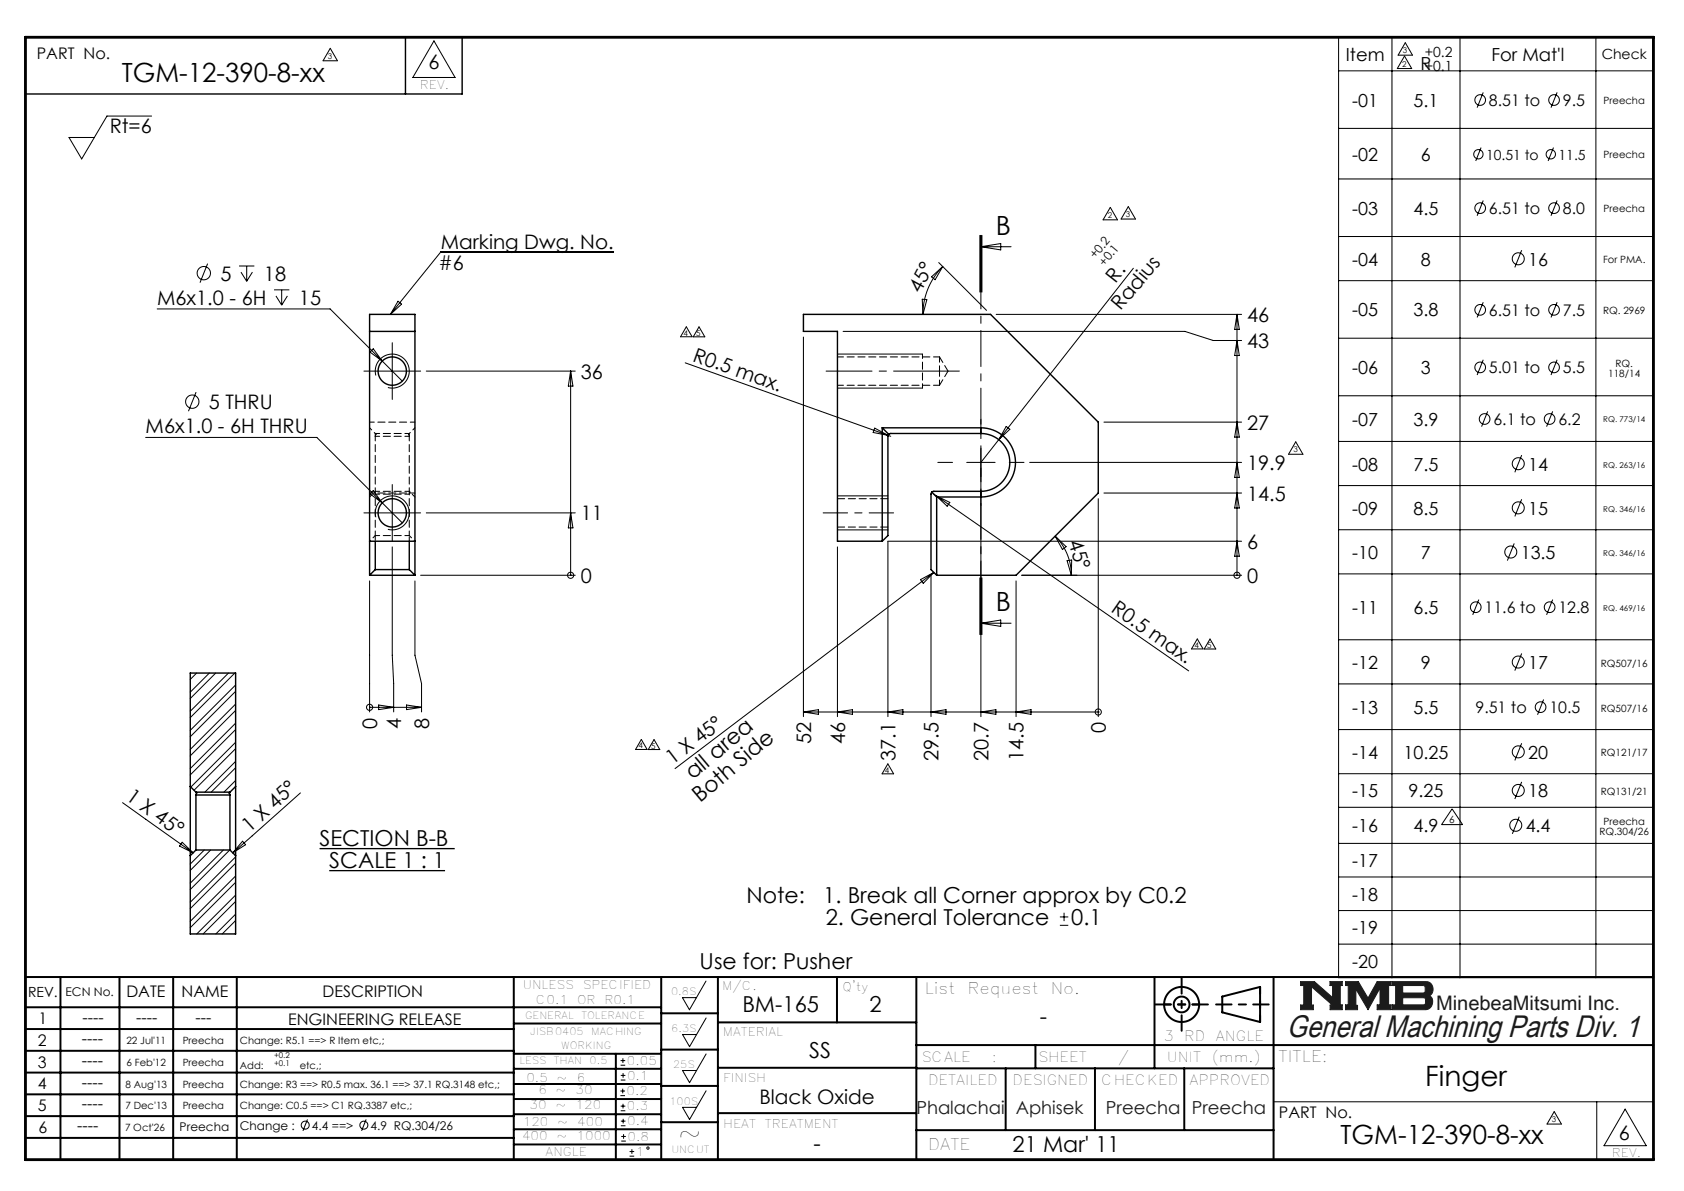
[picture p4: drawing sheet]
<svg xmlns="http://www.w3.org/2000/svg" width="297mm" height="210mm" viewBox="0 0 297 210" stroke-linecap="round" stroke-linejoin="round" font-family="sans-serif">
<g fill="none" stroke="#000" stroke-width=".35">
<path d="M4.5 172.3h287.1M4.5 177.6h112.1M10.7 172.3v32.2M21.1 172.3v32.2M30.5 172.3v32.2M41.8 172.3v32.2M90.6 172.3v32.2M116.6 172.3v32.2M116.6 178.7h10M126.6 172.3v32.2M147.6 172.3v8M161.6 172.3v32.2"/>
<path d="M203.6 172.3v16.1M215.6 175.7l6.6-1.7v6.2l-6.6-1.7zM224.6 172.3v32.2M4.5 185.3h86.1M4.5 181.4h86.1M4.5 189.1h86.1M4.5 193h86.1M4.5 196.8h86.1M90.6 199.1h26M90.6 193.8h26M90.6 188.5h26M90.6 191.1h26"/>
<path d="M90.6 180.5h26M90.6 185.8h26M90.6 196.5h26M108.6 185.8v18.5M116.6 185.1h10M116.6 191.5h10M116.6 197.9h10M126.6 196.3h35M126.6 188.3h35M126.6 180.3h35M161.6 184.3h130M161.6 199.3h63"/>
<path d="M161.6 188.4h63M177.4 188.4v10.9M182.6 184.3v4.1M193.1 188.4v10.9M208.9 188.4v10.9M4.5 200.6h86.1M90.6 201.8h26"/>
<circle cx="208.4" cy="177.1" r="3.1"/>
<circle cx="208.4" cy="177.1" r="1.39"/>
</g>
<path d="M229.4 173.1h2.4l3.2 2.8v-2.1h-.4v-.7h2.1v.7h-.3v3.4h.3v.8h-2.1v-.8h.4l-3.7-3.2v3.2h.3v.8h-2.2v-.8h.5v-3.4h-.5zM237.3 173.1h2.3l1.7 2.9 1.6-2.9h2.4v.7h-.4v3.4h.4v.8h-2.4v-.8h.5v-3l-2.1 3.8-2.2-3.6v2.9h.3v.7h-2.1v-.8h.5v-3.4h-.5zM245.6 173.1h5.9a1.34 1.34 0 0 1 1.2 1 1.34 1.34 0 0 1-.6 1.5 1.33 1.33 0 0 1 .5 1.4 1.33 1.33 0 0 1-1.2 1h-5.8v-.8h.5v-3.4h-.5zM247.4 173.8h3.7l.3 .2-.1 .8-.2 .3h-3.7zM247.4 175.9h3.8l.2 .3v.7l-.3 .3h-3.7z" fill="none" stroke="#191924" stroke-width=".18"/>
<path d="M76.5 7.2l3.8 6.5h-7.5zM124.5 173l-2.9 5-1.2-2.1h2.4M124.5 179.5l-2.9 5.1-1.2-2.2h2.4M124.5 185.8l-2.9 5.1-1.2-2.1h2.4M124.5 192.3l-2.9 5.1-1.2-2.1h2.4M224.6 194.3h67M281.6 194.3v10.2M286.6 195.6l3.7 6.4h-7.4z" fill="none" stroke="#000" stroke-width=".18"/>
<g fill="none" stroke="#000" stroke-width=".18" stroke-dasharray="6.3 1.3 1.3 1.3">
<path d="M57 10.7h2.5M58.2 8.5l-1.2 2.2M59.5 10.7l-1.3-2.2M246.4 12.1h2.6M246.6 9.7h2.5M247.7 9.9l-1.3 2.2M247.8 7.5l-1.2 2.2M249 12.1l-1.3-2.2M249.1 9.7l-1.3-2.2M194.5 38.8h2.6M195.8 36.6l-1.3 2.2M197.1 38.8l-1.3-2.2"/>
<path d="M197.7 38.6h2.6M199 36.4l-1.3 2.2M200.3 38.6l-1.3-2.2M120 59.4h2.1M121 57.6l-1 1.8M122.1 59.4l-1.1-1.8M122.3 59.4h2M123.3 57.6l-1 1.8M124.3 59.4l-1-1.8M228.5 77.9l-1.2 2.2M227.3 80.1h2.5M229.8 80.1l-1.3-2.2"/>
<path d="M210.1 114.4h2.1M211.2 112.7l-1.1 1.7M212.2 114.4l-1-1.7M212.4 114.4h2M213.4 112.7l-1 1.7M214.4 114.4l-1-1.7M112.1 132.1h2M113.1 130.4l-1 1.7M114.1 132.1l-1-1.7M114.3 132.2h2.1M115.4 130.4l-1.1 1.8M116.4 132.2l-1-1.8"/>
<path d="M155.6 136.4h2M156.6 134.7l-1 1.7M157.6 136.4l-1-1.7M272.8 198.2h2.6M274.1 196l-1.3 2.2M275.4 198.2l-1.3-2.2"/>
</g>
<path d="M4.5 6.6h287.1" fill="none" stroke="#000" stroke-width=".18" stroke-dasharray="6.3 1.3 1.3 1.3" stroke-dashoffset="1.9"/>
<path d="M71.5 6.6v10M81.5 6.6v10h-77" fill="none" stroke="#000" stroke-width=".25"/>
<path d="M205.3 177.1h6.2M222.2 174v6.2" fill="none" stroke="#000" stroke-width=".35" stroke-dasharray="15.2 1.3 1.3 1.3" stroke-dashoffset="14.1"/>
<path d="M203.8 177.1h9.2M208.4 172.5v9.2M214.5 177.1h9.3" fill="none" stroke="#000" stroke-width=".35" stroke-dasharray="15.2 1.3 1.3 1.3" stroke-dashoffset="12.5"/>
<path d="M4.5 6.6h287.1v197.9h-287.1z" fill="none" stroke="#000" stroke-width=".5"/>
<path d="M229.4 173.1v.7h.5v3.4h-.5v.8h2.2v-.8h-.3v-3.2l3.7 3.2h-.4v.8h2.1v-.8h-.3v-3.4h.3v-.7h-2.1v.7h.4v2.1l-3.2-2.8zM237.3 173.1v.7h.5v3.4h-.5v.8h2.1v-.7h-.3v-2.9l2.2 3.6 2.1-3.8v3h-.5v.8h2.5v-.8h-.5v-3.4h.5v-.7h-2.5l-1.6 2.9-1.7-2.9zM247.4 175.9h3.8l.2 .3v.7l-.3 .3h-3.7zM245.6 173.1v.7h.5v3.4h-.5v.8l6.2-.1 .6-.4 .3-.8-.1-.7-.5-.4a1.34 1.34 0 0 0 .6-1.5 1.34 1.34 0 0 0-1.2-1zM247.4 173.8h3.7l.3 .2-.1 .8-.2 .3h-3.7z" fill-rule="evenodd" fill="#191924"/>
<g fill="none" stroke="#000" stroke-width=".18">
<path d="M236.1 6.6h55.4v165.8h-55.4zM236.1 12.5h55.4M245.5 6.6v165.8M257.5 6.6v165.8M261.6 16.3l-1.1 2.7M274.6 16.3l-1.1 2.7M281.5 6.6v165.8M26.7 20.5h-7.8l-4.5 7.5-2.2-3.8h4.4M236.1 22.6h55.4M236.1 31.6h55.4M261.2 26l-.9 2.4M261.6 35.4l-1.1 2.6"/>
<path d="M274 26l-1 2.4M274.6 35.4l-1.1 2.6M27.7 54.5h30.5l12.7 12.7M36.6 46.5l-1.3 3.3M42.2 46.9h2.7M42.5 48l1 1.6M43.5 46.9v2.7M44.5 48l-1 1.6M48.3 51.1h2.7M48.7 52.2l1 1.6M49.7 51.1v2.7M50.7 52.2l-1 1.6"/>
<path d="M70.2 53.1l.6 .5-2 1.8zM108.2 44.4h-30.4l-9 11M141.7 59.4v67M148.7 58.4h60.3l5 1.6h5M162.7 52.8h.8l-.7 2.6zM164.3 48.8l2-1.8-1.4 2.3zM165.6 46.3l8.4 8.4M166.3 47a11.9 11.9 0 0 0-3.5 8.4M172.8 41.5v10M173 41.5v10M173 43.5h5.3M173 43.5l3.5-.6v1.2z"/>
<path d="M173.2 41.5v10M175.7 55.4h43.3M199.9 47.3l-23.8 30.2M218.2 55.4v46M218.2 55.4l.4 2.7h-.8zM236.1 41.7h55.4M236.1 49.5h55.4M236.1 59.6h55.4M261.6 53.3l-1.1 2.7M268.4 44.1l-1.2 3M274.6 53.3l-1.1 2.7M25.7 77.1h30.2l15 15.1"/>
<path d="M34.6 69.1l-1.4 3.4M65.8 61.5l1.6 2.2-2.1-1.6zM66.3 66.2a3 3 0 0 1 2.6-3.8 3 3 0 0 1 3.3 3.3 3 3 0 0 1-3.8 2.6M66.7 65.4h5M69.2 62.9v5M75.2 65.4h26.3M100.6 65.4v36M100.6 65.4l.4 2.7h-.8zM120.9 64l36.2 12.9M147.7 62.4h15M147.7 68.4h15M154.3 75.5l2.3 1.3-2.6-.5z"/>
<path d="M173 79v47.4M176.1 77.5l-3.1 4M177.5 75.2l.6 .5-2 1.8zM194.7 74.4h24.3M218.2 74.4l.4 2.7h-.8zM218.2 60l.4 2.7h-.8zM236.1 69.8h55.4M236.1 77.8h55.4M261.6 63.4l-1.1 2.7M262.4 72.5l-1.1 2.7M273.8 72.5l-1 2.7M274.6 63.4l-1.1 2.7"/>
<path d="M65.3 87.1l.5-.6 1.6 2.2zM66.3 91.2a3 3 0 0 1 2.6-3.8 3 3 0 0 1 3.3 3.3 3 3 0 0 1-3.8 2.6M66.7 90.4h5M69.2 96.4v19.1l.2 5v5M69.2 87.9v5M75.2 90.4h26.3M100.6 90.4l.4 2.7h-.8zM147.7 96.4v30M147.7 87.4h8.9M147.7 93.4h8.9M164.7 87.1l.4 .3M165.1 87.4l44.5 30.9"/>
<path d="M165.1 87.4l2.4 1.2-.4 .7zM170.5 81.5h5M181.6 81.5h37.4M186.1 94.5l1.9 1.9-.6 .5zM186.1 94.5a9.8 9.8 0 0 1 2.9 6.9M188.2 98.9l.8-.1v2.6zM193.7 87.9v38.5M194.7 86.9h24.3M218.2 86.9l.4 2.7h-.8zM218.2 95.4l.4 2.7h-.8zM218.2 81.5l.4 2.7h-.8zM219 95.4h-62.4v31"/>
<path d="M236.1 85.6h55.4M236.1 93.4h55.4M267.1 95.8l-1.3 3M268.4 80.2l-1.2 3.1M268.4 88l-1.2 3.1M34.7 118.7l-1.1 1.1M36.9 118.7l-3.3 3.3M38 118.7l-4.4 4.5M40.3 118.7l-6.7 6.7M41.4 118.7l-7.8 7.8M65.2 102.4v23.1M73.2 102.4v13.1l1.1 5v5"/>
<path d="M74.2 101.4h27.3M100.6 101.4h.1M162.3 102.2l2.4-1.3-1.9 2zM164.2 101.4v25M164.7 100.9l-45.6 34.6M172.8 101.9v10M173 109.9l3.5-.6v1.1zM173 109.9h5.3M173.2 101.9v10zM179.2 102.4v24M180.2 101.4h38.8M218.2 101.4h.1"/>
<path d="M236.1 101.2h55.4M236.1 112.8h55.4M260.8 105.7l-1.1 2.7M268.4 115.2l-1.2 3M273.8 105.7l-1 2.7M41.6 120.8l-8 8M41.6 124.1l-8 8M41.6 127.5l-8 8M41.6 130.9l-7.9 7.9M41.6 134.2l-5.5 5.5M41.6 137.6l-2.1 2.1M41.6 121.9l-8 8"/>
<path d="M41.6 125.3l-8 8M41.6 128.6l-8 8M41.6 132l-7.4 7.3M41.6 135.4l-4.3 4.3M53 139.8l-11.9 10.6M65.2 124.7h.1M65.2 124.7h9.1M66.8 124.3l2.6 .4-2.6 .4zM71.7 124.3l2.6 .4-2.6 .4zM141.7 125.5h52M141.7 125.5l2.6-.4v.8zM147.7 125.5l2.6-.4v.8z"/>
<path d="M156.6 125.5l2.6-.4v.8zM164.2 125.5l2.6-.4v.8zM173 125.5l2.6-.4v.8zM179.2 125.5l2.6-.4v.8zM193.7 125.5h.1M236.1 120.6h55.4M236.1 128.6h55.4M236.1 136.4h55.4M268.4 131.1l-1.2 3M268.4 137.9l-1.2 3M272.2 123.3l-1 2.7M21.6 141.5l12.5 8.9"/>
<path d="M32.1 148.5l2 1.9-2.4-1.2zM36 149.9l-2.4 2.5M37.2 149.9l-3.6 3.6M39.4 149.9l-5.8 5.8M40.5 149.9l-6.9 6.9M41.6 151.1l-8 8M41.6 154.5l-8 8M41.6 157.8l-6.9 6.9M41.6 152.2l-8 8M41.6 155.6l-8 8M41.6 158.9l-5.8 5.8M42.8 148.3l.5 .6-2.2 1.5z"/>
<path d="M236.1 142.3h55.4M236.1 148.7h55.4M236.1 154.6h55.4M256.1 142.6l1.8 2.8h-3.7zM267.9 144l-1.2 3M41.6 161.2l-3.5 3.5M41.6 164.6l-.2 .1M41.6 162.3l-2.4 2.4M186.9 163.2h1.5M186.9 161.7h1.5M187.7 160.9v1.5M236.1 160.6h55.4"/>
<path d="M236.1 166.5h55.4M54.2 197.4l-.8 2M64.6 197.4l-.8 2M109.4 193.2h.8M109.4 192.4h.8M109.5 187.8h.8M109.5 187h.8M109.5 195.9h.8M109.5 195h.8M109.5 190.4h.8M109.5 189.6h.8M109.5 198.5h.8"/>
<path d="M109.5 197.7h.8M109.8 192v.8M109.9 186.6v.8M109.9 194.6v.8M109.9 189.2v.8M109.9 197.3v.8M110 200v.8M109.6 201.2h.8M109.6 200.4h.8M111 203.9h.9M111 203h.9M111.4 202.6v.9"/>
<circle cx="261.1" cy="17.6" r=".94"/>
<circle cx="274.1" cy="17.6" r=".94"/>
<circle cx="260.7" cy="27.2" r=".82"/>
<circle cx="261.1" cy="36.7" r=".94"/>
<circle cx="273.5" cy="27.2" r=".82"/>
<circle cx="274.1" cy="36.7" r=".94"/>
<circle cx="35.9" cy="48.2" r="1.18"/>
<circle cx="261.1" cy="54.6" r=".94"/>
<circle cx="267.8" cy="45.6" r="1.06"/>
<circle cx="274.1" cy="54.6" r=".94"/>
<circle cx="33.9" cy="70.8" r="1.18"/>
<circle cx="261.1" cy="64.8" r=".94"/>
<circle cx="261.8" cy="73.9" r=".94"/>
<circle cx="273.3" cy="73.9" r=".94"/>
<circle cx="274.1" cy="64.8" r=".94"/>
<circle cx="266.5" cy="97.3" r="1.06"/>
<circle cx="267.8" cy="89.5" r="1.06"/>
<circle cx="267.8" cy="81.8" r="1.06"/>
<circle cx="100.6" cy="101.4" r=".54"/>
<circle cx="218.2" cy="101.4" r=".54"/>
<circle cx="260.3" cy="107.1" r=".94"/>
<circle cx="267.8" cy="116.7" r="1.06"/>
<circle cx="273.3" cy="107.1" r=".94"/>
<circle cx="65.2" cy="124.7" r=".54"/>
<circle cx="193.7" cy="125.5" r=".54"/>
<circle cx="267.8" cy="132.6" r="1.06"/>
<circle cx="267.8" cy="139.4" r="1.06"/>
<circle cx="271.7" cy="124.7" r=".94"/>
<circle cx="267.3" cy="145.5" r="1.06"/>
<circle cx="53.8" cy="198.4" r=".71"/>
<circle cx="64.2" cy="198.4" r=".71"/>
<circle cx="114.3" cy="202.4" r=".2"/>
</g>
<path d="M56.4 149.6h23.8M58.1 153.5h20.4" fill="none" stroke="#000" stroke-width=".24"/>
<path d="M173 41.5v70.4" fill="none" stroke="#000" stroke-width=".18" stroke-dasharray="6.3 1.3 1.3 1.3" stroke-dashoffset="3.5"/>
<g fill="none" stroke="#000" stroke-width=".18" stroke-dasharray="15.2 1.3 1.3 1.3">
<path d="M66.7 65.4h-2.5M69.2 62.9v-2.5M69.2 67.9v2.5M71.7 65.4h2.5M165.7 65.4h3.5M173 76.5v-2.6M66.7 90.4h-2.5M69.2 87.9v-2.5M69.2 92.9v2.5M71.7 90.4h2.5M168 81.5h-2.6M173 86.5v2.6"/>
<path d="M178 81.5h2.6"/>
</g>
<path d="M165.7 65.4h-20" fill="none" stroke="#000" stroke-width=".18" stroke-dasharray="15.2 1.3 1.3 1.3" stroke-dashoffset="7.1"/>
<path d="M145.2 90.4h12.4" fill="none" stroke="#000" stroke-width=".18" stroke-dasharray="15.2 1.3 1.3 1.3" stroke-dashoffset="10.9"/>
<path d="M66.2 76.9h6M72.2 76.4h-6M72.2 76.9v17.5M162.7 68.4v-6M173 75.4v1M66.2 94.4v-17.5M66.2 94.4v1M66.2 86.6h6M72.2 94.4h-6M72.2 87.1h-6M72.2 95.4v-1M173 87.6v-1" fill="none" stroke="#000" stroke-width=".18" stroke-dasharray="1.3 .6" stroke-dashoffset=".5"/>
<g fill="none" stroke="#000" stroke-width=".25">
<path d="M65.2 58.4h8M155.6 75.4l1.1 1.2M155.6 75.4h17.4M155.6 75.4v20M156.7 76.6l-.1 .3v17.5l-1 1M173 76.4h-15.9l-.4 .2M173 76.4a5.1 5.1 0 0 1 5.1 5.1 5.1 5.1 0 0 1-5.1 5.1M173 75.4a6.1 6.1 0 0 1 6.1 6.1 6.1 6.1 0 0 1-6.1 6.1M173 75.4v1M65.2 95.4h8M66.2 95.4v5M72.2 95.4v5"/>
<path d="M155.6 95.4h-7.9v-37h-6v-3h33l19 19v12.5l-14.5 14.5h-14M164.3 86.8l-.1 .3v13.3l1 1M164.3 86.8l.9 .8M165.2 87.6v13.8M165.2 87.6h7.8M173 86.6h-8.3l-.4 .2M173 86.6v1M33.6 118.7h8v46h-8zM65.2 101.4h8M65.2 101.4v-46h8v46M66.2 100.4l-1 1M66.2 100.4h6"/>
<path d="M72.2 100.4l1 1M33.6 138.7l1 1M34.6 139.7l.1 .1-.1 .4M34.6 139.7h6M40.6 139.7l-.2 .1 .2 .4M41.6 138.7l-1 1M34.6 149.9l-1 1M34.6 149.9h6M34.6 140.2h6M34.6 140.2v9.7M40.6 149.9l1 1M40.6 140.2v9.7"/>
<circle cx="69.2" cy="65.4" r="2.5"/>
<circle cx="69.2" cy="90.4" r="2.5"/>
</g>
<path d="M165.7 65.4v-2.5M165.7 67.9v-2.5" fill="none" stroke="#000" stroke-width=".18" stroke-dasharray="1.3 .6" stroke-dashoffset=".3"/>
<path d="M165.7 67.9l1.5-2.5M167.2 65.4l-1.5-2.5" fill="none" stroke="#000" stroke-width=".18" stroke-dasharray="1.3 .6" stroke-dashoffset=".1"/>
<path d="M147.7 67.9h18M165.7 62.9h-18" fill="none" stroke="#000" stroke-width=".18" stroke-dasharray="1.3 .6" stroke-dashoffset=".2"/>
<path d="M66.2 76.4v.5M66.3 76.6l-.1 .3M72.2 76.9l-.2-.3M72.2 76.9v-.5M66 86.8l.2-.2M66.2 87.1l-.2-.3M72.2 86.6l.1 .2M72.3 86.8l-.1 .3M147.7 92.9h8.9M156.6 87.9h-8.9" fill="none" stroke="#000" stroke-width=".18" stroke-dasharray="1.3 .6"/>
<path d="M66.3 76.6l-1.1-1.2M72 76.6l1.2-1.2" fill="none" stroke="#000" stroke-width=".18" stroke-dasharray="1.3 .6" stroke-dashoffset=".8"/>
<path d="M66.2 94.4l-1 1M72.2 94.4l1 1" fill="none" stroke="#000" stroke-width=".18" stroke-dasharray="1.3 .6" stroke-dashoffset=".7"/>
<path d="M65.2 87.6l.8-.8M73.2 87.6l-.9-.8" fill="none" stroke="#000" stroke-width=".18" stroke-dasharray="1.3 .6" stroke-dashoffset=".6"/>
<path d="M65.2 74.4h8M65.2 86.9h8" fill="none" stroke="#000" stroke-width=".18" stroke-dasharray="1.3 .6" stroke-dashoffset=".4"/>
<text font-size="5.5" fill="#191924" x="227" y="182.8">General Machining Parts Div. 1</text>
<g font-size="4.9">
<text x="251.4" y="191.4">Finger</text>
<text x="119.6" y="201.6">~</text>
</g>
<g font-size="4.7">
<text x="21.5" y="14.4">TGM-12-390-8-xx</text>
<text x="175.6" y="41.4">B</text>
<text x="175.6" y="107.8">B</text>
<text x="236.4" y="201.7">TGM-12-390-8-xx</text>
</g>
<g font-size="3.9">
<text x="122.2" y="137.6" transform="rotate(-40 122.2 137.6)">all area</text>
<text x="123.5" y="141.6" transform="rotate(-40 123.5 141.6)">Both Side</text>
<text x="56.4" y="149.2">SECTION B-B</text>
<text x="58.1" y="153.1">SCALE 1 : 1</text>
<text x="131.7" y="159.3">Note:</text>
<text x="145.2" y="159.3">1. Break all Corner approx by C0.2</text>
<text x="145.6" y="163.1">2. General Tolerance</text>
<text x="188.9" y="163.1">0.1</text>
<text x="123.4" y="170.8">Use for: Pusher</text>
<text x="130.9" y="178.4">BM-165</text>
<text x="153.3" y="178.4">2</text>
<text x="183.4" y="180.5">-</text>
<text x="142.7" y="186.6">SS</text>
<text x="143.5" y="202.9">-</text>
<text x="178.6" y="203.2">21 Mar' 11</text>
</g>
<g font-size="3.5">
<text x="75.6" y="12.1">6</text>
<text x="19.4" y="23.5">Rt=6</text>
<text x="77.3" y="47.7">#6</text>
<text x="77.8" y="43.9">Marking Dwg. No.</text>
<text x="27.7" y="53.7">M6x1.0 - 6H</text>
<text x="38.9" y="49.5">5</text>
<text x="46.6" y="49.5">18</text>
<text x="52.7" y="53.7">15</text>
<text x="162.3" y="51.8" transform="rotate(-62 162.3 51.8)">45°</text>
<text x="196.8" y="50" transform="rotate(-52 196.8 50)">R.</text>
<text x="197.6" y="54.9" transform="rotate(-50 197.6 54.9)">Radius</text>
<text x="220" y="56.8">46</text>
<text x="122" y="63.6" transform="rotate(20 122 63.6)">R0.5 max.</text>
<text x="220" y="61.4">43</text>
<text x="102.4" y="66.8">36</text>
<text x="25.7" y="76.4">M6x1.0 - 6H THRU</text>
<text x="36.8" y="72.2">5 THRU</text>
<text x="220" y="75.8">27</text>
<text x="220" y="82.9">19.9</text>
<text x="220" y="88.3">14.5</text>
<text x="102.4" y="91.8">11</text>
<text x="188.4" y="95.6" transform="rotate(72 188.4 95.6)">45°</text>
<text x="220" y="96.8">6</text>
<text x="102.4" y="102.8">0</text>
<text x="195.8" y="107.8" transform="rotate(35 195.8 107.8)">R0.5 max.</text>
<text x="220" y="102.8">0</text>
<text x="66.5" y="128.5" transform="rotate(-90 66.5 128.5)">0</text>
<text x="70.8" y="128.5" transform="rotate(-90 70.8 128.5)">4</text>
<text x="75.7" y="128.5" transform="rotate(-90 75.7 128.5)">8</text>
<text x="143" y="131.2" transform="rotate(-90 143 131.2)">52</text>
<text x="149" y="131.2" transform="rotate(-90 149 131.2)">46</text>
<text x="195" y="129.3" transform="rotate(-90 195 129.3)">0</text>
<text x="118.6" y="134.9" transform="rotate(-37 118.6 134.9)">1 X 45°</text>
<text x="157.9" y="134.2" transform="rotate(-90 157.9 134.2)">37.1</text>
<text x="165.5" y="134.2" transform="rotate(-90 165.5 134.2)">29.5</text>
<text x="174.3" y="134.2" transform="rotate(-90 174.3 134.2)">20.7</text>
<text x="180.5" y="134.2" transform="rotate(-90 180.5 134.2)">14.5</text>
<text x="22.1" y="140.9" transform="rotate(36 22.1 140.9)">1 X 45°</text>
<text x="44" y="146.8" transform="rotate(-42 44 146.8)">1 X 45°</text>
<text x="133.9" y="194.6">Black Oxide</text>
<text x="285.5" y="200.9">6</text>
</g>
<text font-size="3.5" fill="#191924" x="253.3" y="178.2">MinebeaMitsumi Inc.</text>
<g font-size="3.2">
<text x="237.4" y="10.7">Item</text>
<text x="263" y="10.7">For Mat'l</text>
<text x="250.5" y="12.4">R</text>
<text x="238.5" y="18.8">-01</text>
<text x="249.3" y="18.8">5.1</text>
<text x="238.5" y="28.3">-02</text>
<text x="250.6" y="28.3">6</text>
<text x="238.5" y="37.9">-03</text>
<text x="249.3" y="37.9">4.5</text>
<text x="238.5" y="46.8">-04</text>
<text x="250.6" y="46.8">8</text>
<text x="269.5" y="46.8">16</text>
<text x="238.5" y="55.8">-05</text>
<text x="249.3" y="55.8">3.8</text>
<text x="238.5" y="65.9">-06</text>
<text x="250.6" y="65.9">3</text>
<text x="238.5" y="75">-07</text>
<text x="249.3" y="75">3.9</text>
<text x="238.5" y="83">-08</text>
<text x="249.3" y="83">7.5</text>
<text x="269.5" y="83">14</text>
<text x="238.5" y="90.7">-09</text>
<text x="249.3" y="90.7">8.5</text>
<text x="269.5" y="90.7">15</text>
<text x="238.5" y="98.5">-10</text>
<text x="250.6" y="98.5">7</text>
<text x="268.2" y="98.5">13.5</text>
<text x="238.5" y="108.2">-11</text>
<text x="249.3" y="108.2">6.5</text>
<text x="238.5" y="117.9">-12</text>
<text x="250.6" y="117.9">9</text>
<text x="269.5" y="117.9">17</text>
<text x="238.5" y="125.9">-13</text>
<text x="249.3" y="125.9">5.5</text>
<text x="238.5" y="133.8">-14</text>
<text x="247.5" y="133.8">10.25</text>
<text x="269.5" y="133.8">20</text>
<text x="238.5" y="140.6">-15</text>
<text x="248.4" y="140.6">9.25</text>
<text x="269.5" y="140.6">18</text>
<text x="238.5" y="146.7">-16</text>
<text x="249.3" y="146.7">4.9</text>
<text x="269.1" y="146.7">4.4</text>
<text x="238.5" y="152.9">-17</text>
<text x="238.5" y="158.8">-18</text>
<text x="238.5" y="164.7">-19</text>
<text x="238.5" y="170.6">-20</text>
</g>
<g font-size="3.2" fill="#191924">
<text x="161.6" y="196.4">Phalachai</text>
<text x="179.1" y="196.4">Aphisek</text>
<text x="195.1" y="196.4">Preecha</text>
<text x="210.2" y="196.4">Preecha</text>
</g>
<g font-size="2.8">
<text x="6.5" y="10.4">PART No.</text>
<text x="262.6" y="18.7">8.51 to</text>
<text x="275.6" y="18.7">9.5</text>
<text x="262.6" y="37.8">6.51 to</text>
<text x="275.6" y="37.8">8.0</text>
<text x="262.6" y="55.7">6.51 to</text>
<text x="275.6" y="55.7">7.5</text>
<text x="262.6" y="65.8">5.01 to</text>
<text x="275.6" y="65.8">5.5</text>
<text x="263.4" y="74.9">6.1 to</text>
<text x="274.9" y="74.9">6.2</text>
<text x="261.8" y="108.1">11.6 to</text>
<text x="274.9" y="108.1">12.8</text>
<text x="260.2" y="125.8">9.51 to</text>
<text x="273.3" y="125.8">10.5</text>
<text x="22.3" y="175.9">DATE</text>
<text x="32" y="175.9">NAME</text>
<text x="56.9" y="175.9">DESCRIPTION</text>
<text x="163.1" y="175.3">List</text>
<text x="170.6" y="175.3">Request</text>
<text x="185.3" y="175.3">No.</text>
<text x="6.7" y="184.4">2</text>
<text x="6.8" y="180.6">1</text>
<text x="14.4" y="184.1">----</text>
<text x="14.5" y="180.3">----</text>
<text x="24" y="180.3">----</text>
<text x="34.5" y="180.3">---</text>
<text x="50.8" y="180.7">ENGINEERING RELEASE</text>
<text x="6.7" y="188.2">3</text>
<text x="14.4" y="187.9">----</text>
<text x="14.4" y="191.8">----</text>
<text x="225.5" y="187.2">TITLE:</text>
<text x="6.7" y="192.1">4</text>
<text x="6.7" y="195.9">5</text>
<text x="14.4" y="195.6">----</text>
<text x="225.6" y="197.2">PART No.</text>
<text x="6.8" y="199.8">6</text>
<text x="13.6" y="199.5">----</text>
<text x="163.7" y="202.9">DATE</text>
</g>
<g font-size="2.5">
<text x="251.3" y="10">+0.2</text>
<text x="282.5" y="10.5">Check</text>
<text x="251.3" y="12.5">+0.1</text>
<text x="262.1" y="28.1">10.51 to</text>
<text x="274.9" y="28.1">11.5</text>
<text x="4.9" y="175.9">REV.</text>
<text x="205.2" y="183.5">3</text>
<text x="208.9" y="183.5">RD</text>
<text x="214.4" y="183.5">ANGLE</text>
<text x="162.5" y="187.2">SCALE</text>
<text x="163.7" y="191.4">DETAILED</text>
<text x="174.9" y="187.2">:</text>
<text x="178.6" y="191.4">DESIGNED</text>
<text x="183.1" y="187.2">SHEET</text>
<text x="194.2" y="191.4">CHECKED</text>
<text x="197.2" y="187.2">/</text>
<text x="205.8" y="187.2">UNIT</text>
<text x="209.8" y="191.4">APPROVED</text>
<text x="213.7" y="187.2">(mm.)</text>
</g>
<g font-size="2.1">
<text x="74.1" y="15.7">REV.</text>
<text x="193.2" y="45.7" transform="rotate(-50 193.2 45.7)">+0.2</text>
<text x="194.8" y="47.1" transform="rotate(-50 194.8 47.1)">+0.1</text>
<text x="11.6" y="175.6">ECN No.</text>
<text x="92.2" y="174.4">UNLESS</text>
<text x="94.5" y="177">C0.1</text>
<text x="101.8" y="177">OR</text>
<text x="102.8" y="174.4">SPECIFIED</text>
<text x="106.6" y="177">R0.1</text>
<text x="127.3" y="174.6">M/C.</text>
<text x="148.6" y="174.7">Q'ty</text>
<text x="127.5" y="182.7">MATERIAL</text>
<text x="92.8" y="190.7">0.5</text>
<text x="98.2" y="190.7">~</text>
<text x="101.7" y="190.7">6</text>
<text x="110.6" y="187.7">0.05</text>
<text x="110.6" y="190.4">0.1</text>
<text x="127.6" y="190.8">FINISH</text>
<text x="93.4" y="195.6">30</text>
<text x="94.9" y="193">6</text>
<text x="98" y="195.6">~</text>
<text x="98" y="193">~</text>
<text x="101.5" y="195.6">120</text>
<text x="101.5" y="193">30</text>
<text x="110.5" y="193.1">0.2</text>
<text x="110.6" y="195.8">0.3</text>
<text x="31.7" y="199.5">Preecha</text>
<text x="42.3" y="199.2">Change :</text>
<text x="55" y="199.2">4.4 ==&gt;</text>
<text x="65.3" y="199.2">4.9 RQ.304/26</text>
<text x="92.1" y="201">400</text>
<text x="92.2" y="198.5">120</text>
<text x="96.2" y="203.8">ANGLE</text>
<text x="98.2" y="201">~</text>
<text x="98.3" y="198.5">~</text>
<text x="101.7" y="201">1000</text>
<text x="101.8" y="198.5">400</text>
<text x="110.6" y="198.4">0.4</text>
<text x="110.7" y="201.1">0.8</text>
<text x="112.1" y="203.8">1</text>
<text x="127.6" y="198.9">HEAT</text>
<text x="134.9" y="198.9">TREATMENT</text>
<text x="284.3" y="204">REV.</text>
</g>
<g font-size="1.8">
<text x="282.8" y="18.4">Preecha</text>
<text x="282.8" y="27.9">Preecha</text>
<text x="282.8" y="37.5">Preecha</text>
<text x="282.7" y="46.4">For PMA.</text>
<text x="282.7" y="55.4">RQ. 2969</text>
<text x="284.9" y="64.7">RQ.</text>
<text x="283.6" y="66.4">118/14</text>
<text x="282.3" y="117.5">RQ507/16</text>
<text x="282.3" y="125.5">RQ507/16</text>
<text x="282.3" y="133.4">RQ121/17</text>
<text x="282.3" y="140.2">RQ131/21</text>
<text x="255.6" y="145.2">6</text>
<text x="282.1" y="147.2">RQ.304/26</text>
<text x="282.8" y="145.4">Preecha</text>
<text x="92.6" y="179.6">GENERAL</text>
<text x="102.5" y="179.6">TOLERANCE</text>
<text x="118.4" y="175.5">0.8S</text>
<text x="22.3" y="184.1">22 Jul'11</text>
<text x="32.2" y="184.1">Preecha</text>
<text x="42.3" y="184.1">Change: R5.1 ==&gt; R Item etc,;</text>
<text x="93.5" y="182.6">JISB0405</text>
<text x="99" y="184.9">WORKING</text>
<text x="104.3" y="182.6">MACHING</text>
<text x="118.4" y="182">6.3S</text>
<text x="22.1" y="191.8">8 Aug'13</text>
<text x="22.3" y="187.9">6 Feb'12</text>
<text x="32.2" y="187.9">Preecha</text>
<text x="32.2" y="191.8">Preecha</text>
<text x="42.3" y="191.8">Change: R3 ==&gt; R0.5 max. 36.1 ==&gt; 37.1 RQ.3148 etc,;</text>
<text x="42.3" y="188.4">Add:</text>
<text x="52.9" y="188.4">etc,;</text>
<text x="91.6" y="187.6">LESS</text>
<text x="97.7" y="187.6">THAN</text>
<text x="104" y="187.6">0.5</text>
<text x="118.7" y="188.3">25S</text>
<text x="22.1" y="195.6">7 Dec'13</text>
<text x="32.2" y="195.6">Preecha</text>
<text x="42.3" y="195.6">Change: C0.5 ==&gt; C1 RQ.3387 etc,;</text>
<text x="118.1" y="194.8">100S</text>
<text x="22" y="199.5">7 Oct'26</text>
<text x="118.4" y="203.3">UNCUT</text>
</g>
<g font-size="1.4">
<text x="57.8" y="10.4">3</text>
<text x="247.3" y="11.8">2</text>
<text x="247.4" y="9.4">3</text>
<text x="195.4" y="38.4">2</text>
<text x="198.6" y="38.3">3</text>
<text x="120.5" y="59.2">4</text>
<text x="122.8" y="59.2">5</text>
<text x="282.8" y="74.4">RQ. 773/14</text>
<text x="228.1" y="79.8">3</text>
<text x="282.8" y="82.5">RQ. 263/16</text>
<text x="282.8" y="90.3">RQ. 346/16</text>
<text x="282.8" y="98">RQ. 346/16</text>
<text x="282.8" y="107.7">RQ. 469/16</text>
<text x="210.7" y="114.2">4</text>
<text x="212.9" y="114.3">5</text>
<text x="112.6" y="132">4</text>
<text x="114.8" y="132">5</text>
<text x="156.1" y="136.3">4</text>
<text x="48.3" y="186.5">+0.2</text>
<text x="48.3" y="187.9">+0.1</text>
<text x="273.7" y="197.9">3</text>
</g>
</svg>
